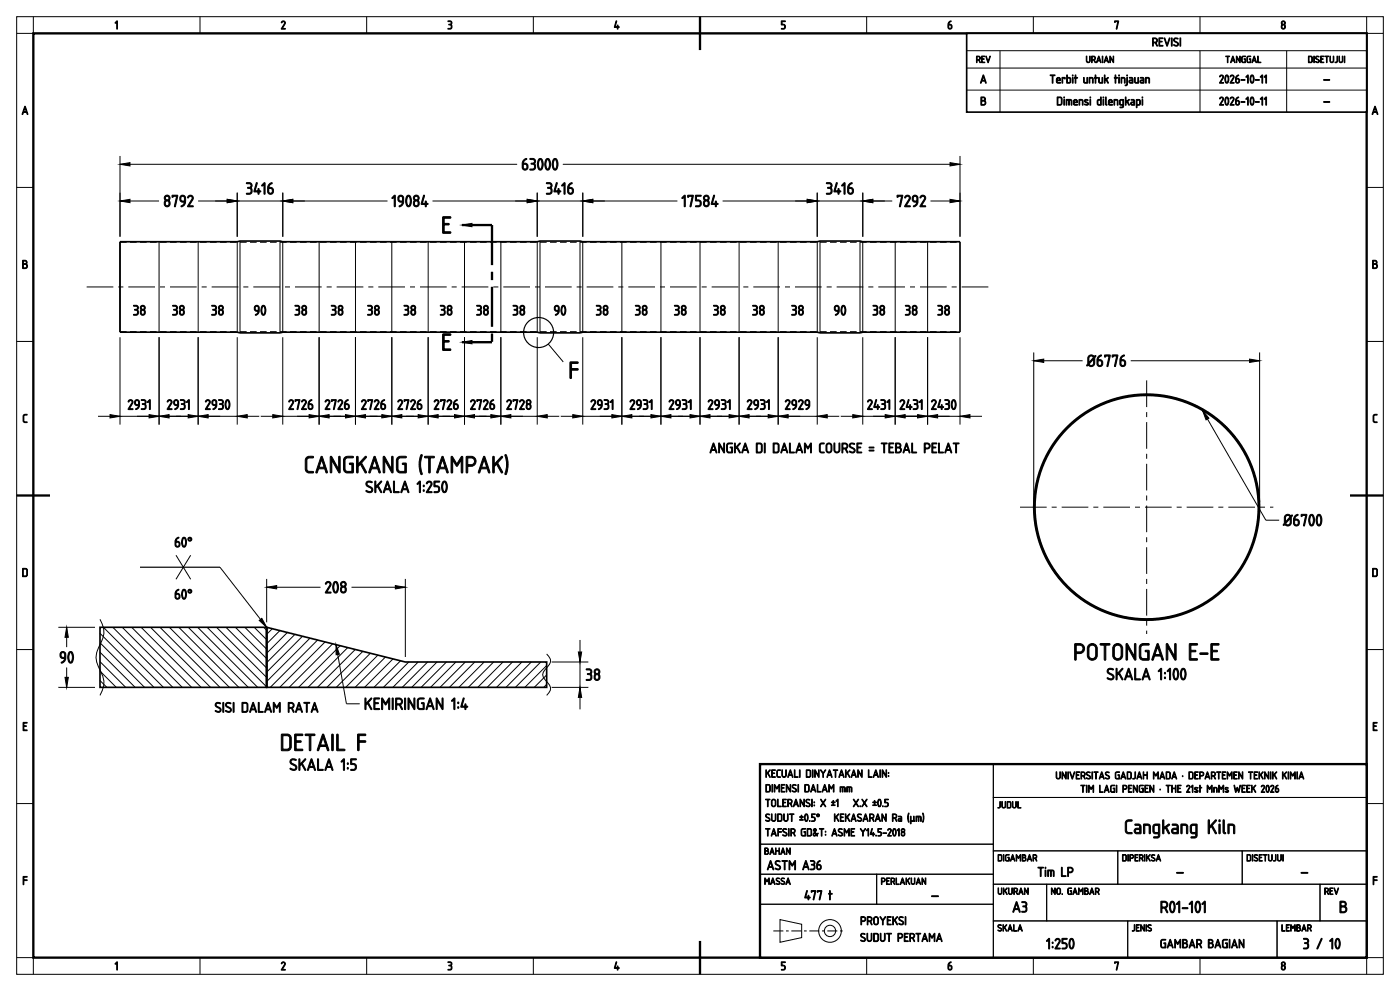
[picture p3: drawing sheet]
<svg xmlns="http://www.w3.org/2000/svg" width="420mm" height="297mm" viewBox="0 0 420 297" stroke-linecap="round" stroke-linejoin="round" font-family="sans-serif">
<g fill="none" stroke="#000" stroke-width=".3">
<path d="M5 5h410v287h-410zM10 5v5h-5M60 5v5M110 5v5M160 5v5M210 5v5M260 5v5M310 5v5M360 5v5M410 5v5h5M5 56.2h5M410 56.2h5"/>
<path d="M5 102.3h5M410 102.3h5M5 148.5h5M410 148.5h5M5 194.7h5M410 194.7h5M5 240.8h5M410 240.8h5M5 287h5v5M60 287v5M110 287v5M160 287v5"/>
<path d="M210 287v5M260 287v5M310 287v5M360 287v5M415 287h-5v5"/>
</g>
<path d="M10 10h400v277h-400zM210 5v10M5 148.5h10M405 148.5h10M210 282v10" fill="none" stroke="#000" stroke-width=".7" stroke-linecap="butt"/>
<path d="M228 229h182v58h-182z" fill-rule="evenodd" fill="#fff"/>
<path d="M228 229h182v58h-182z" fill="none" stroke="#000" stroke-width=".7" stroke-linecap="butt"/>
<g fill="none" stroke="#000" stroke-width=".3">
<path d="M228 229h70v24h-70zM298 229h112v10h-112zM298 239h112v16h-112zM228 253h70v9h-70zM298 255h37.3v10h-37.3zM335.3 255h37.4v10h-37.4zM372.7 255h37.3v10h-37.3zM228 262h35v9h-35zM228 271h70v16h-70zM234 275.6l6.5 1.4v4l-6.5 1.4zM263 262h35v9h-35zM298 265h16v11h-16z"/>
<path d="M298 276h40.3v11h-40.3zM314 265h82v11h-82zM338.3 276h44.8v11h-44.8zM383.1 276h26.9v11h-26.9zM396 265h14v11h-14z"/>
<circle cx="249" cy="279" r="3.4"/>
<circle cx="249" cy="279" r="1.7"/>
</g>
<path d="M232 279h21.5" fill="none" stroke="#000" stroke-width=".3" stroke-dasharray="3 .8 .8 .8" stroke-linecap="butt"/>
<path d="M290 10h120v23.6h-120z" fill-rule="evenodd" fill="#fff"/>
<g fill="none" stroke="#000" stroke-width=".5">
<path d="M290 10h120v23.6h-120zM36 72.4h35.2l.8-.2h12l.8 .2h76.4l.8-.2h12l.8 .2h70.4l.8-.2 42 .2v27.2h-29.2l-.8 .2h-12l-.8-.2h-70.4l-.8 .2h-12l-.8-.2h-76.4l-.8 .2h-12l-.8-.2h-35.2zM30 188h50v18h-50zM80 188l41.6 10.4h42.4v7.6h-84z"/>
<circle cx="344" cy="152" r="33.9"/>
<circle cx="344" cy="152" r="33.5"/>
</g>
<g fill="none" stroke="#000" stroke-width=".3">
<path d="M290 15.2h120M300 15.2v18.4M360 15.2v18.4M386 15.2v18.4M290 20.4h120M290 27h120M36 46.7v24.2M36 49.2h119.2M71.2 57.7v13.2M84.8 57.7v13.2M161.2 57.7v13.2M168.8 49.2h119.2"/>
<path d="M174.8 57.7v13.2M245.2 57.7v13.2M258.8 57.7v13.2M288 46.7v24.2M36 72.4v27.2M36 60.2h11.7M47.7 72.4v27.2M59.4 60.2h56.8M59.4 72.4v27.2M71.2 72.4v27.2M72 72.2v27.6M84 72.2v27.6"/>
<path d="M84.8 72.4v27.2M95.7 72.4v27.2M106.6 72.4v27.2M117.5 72.4v27.2M128.4 72.4v27.2M129.8 60.2h73.4M139.4 72.4v27.2M150.3 72.4v27.2M161.2 72.4v27.2M162 72.2v27.6M174 72.2v27.6M174.8 72.4v27.2"/>
<path d="M186.6 72.4v27.2M198.3 72.4v27.2M210 72.4v27.2M216.8 60.2h50.9M221.7 72.4v27.2M233.5 72.4v27.2M245.2 72.4v27.2M246 72.2v27.6M258 72.2v27.6M258.8 72.4v27.2M268.6 72.4v27.2M278.3 72.4v27.2"/>
<path d="M279.2 60.2h8.8M36 101.1v26.2M47.7 101.1v26.2M59.4 101.1v26.2M71.2 101.1v26.2M84.8 101.1v26.2M95.7 101.1v26.2M106.6 101.1v26.2M117.5 101.1v26.2M128.4 101.1v26.2M139.4 101.1v26.2M150.3 101.1v26.2"/>
<path d="M161.2 101.1v26.2M164.5 103.1l4.5 5.4M174.8 101.1v26.2M186.6 101.1v26.2M198.3 101.1v26.2M210 101.1v26.2M221.7 101.1v26.2M233.5 101.1v26.2M245.2 101.1v26.2M258.8 101.1v26.2M268.6 101.1v26.2M278.3 101.1v26.2"/>
<path d="M288 101.1v26.2M333 120l.3 .3M333.2 119.9l.3 .3M333.5 119.8l.3 .3M333.8 119.7l.3 .3M334.1 119.6l.3 .3M334.3 119.5l.3 .3M334.6 119.5l.3 .3M334.9 119.4l.3 .3M335.1 119.3l.4 .3M335.4 119.2l.3 .3M335.7 119.2l.3 .3"/>
<path d="M336 119.1l.3 .3M336.3 119l.3 .3M336.6 119l.3 .3M336.9 118.9l.3 .3M337.1 118.8l.4 .4M337.4 118.8l.4 .3M337.7 118.7l.4 .3M338 118.7l.4 .3M338.3 118.6l.4 .3M338.6 118.5l.4 .4M338.9 118.5l.4 .3M339.3 118.5l.3 .3"/>
<path d="M339.6 118.4l.3 .4M339.9 118.4l.3 .3M340.2 118.3l.3 .4M340.5 118.3l.4 .4M340.8 118.3l.4 .3M341.2 118.2l.3 .4M341.5 118.2l.3 .4M341.8 118.2l.4 .4M342.1 118.2l.4 .3M342.5 118.2l.4 .3M342.8 118.2l.4 .3M343.2 118.1l.3 .4"/>
<path d="M343.5 118.1l.4 .4M343.9 118.1l.4 .4M344.2 118.1l.4 .4M344.6 118.1l.4 .4M344.9 118.1l.4 .4M345.3 118.2l.4 .3M345.7 118.2l.4 .4M346.1 118.2l.4 .4M346.4 118.2l.5 .4M346.8 118.2l.4 .5M347.2 118.3l.4 .4M347.6 118.3l.4 .5"/>
<path d="M348 118.4l.4 .4M348.4 118.4l.4 .5M348.8 118.5l.5 .4M349.2 118.5l.5 .5M349.6 118.6l.5 .5M350.1 118.7l.5 .5M350.5 118.8l.5 .4M351 118.8l.5 .6M351.4 118.9l.5 .6M351.9 119.1l.5 .5M352.3 119.2l.6 .5M352.8 119.3l.6 .5"/>
<path d="M353.3 119.4l.6 .6M353.8 119.6l.6 .5M354.3 119.7l.6 .6M354.8 119.9l.7 .6M29.4 124.8h48.4M78.2 124.8h89.6M168.2 124.8h83.6M252.2 124.8h42.4M312.3 140l.3 .3M312.4 139.7l.3 .3M312.5 139.5l.3 .3M312.6 139.2l.3 .3"/>
<path d="M312.7 139l.3 .3M312.8 138.7l.3 .3M312.9 138.5l.3 .3M313 138.2l.3 .3M313.2 138l.2 .3M313.3 137.7l.3 .3M313.4 137.5l.3 .3M313.5 137.3l.3 .2M313.6 137l.3 .3M313.7 136.8l.3 .3M313.9 136.5l.2 .3M314 136.3l.3 .3"/>
<path d="M314.1 136.1l.3 .3M314.2 135.9l.3 .2M314.4 135.6l.2 .3M314.5 135.4l.3 .3M314.6 135.2l.3 .3M314.7 134.9l.3 .3M314.9 134.7l.2 .3M315 134.5l.3 .3M315.1 134.3l.3 .3M315.3 134.1l.2 .2M315.4 133.9l.3 .2M315.5 133.6l.3 .3"/>
<path d="M315.7 133.4l.2 .3M315.8 133.2l.3 .3M316 133l.2 .3M316.1 132.8l.3 .3M316.3 132.6l.2 .3M316.4 132.4l.3 .2M316.5 132.2l.3 .2M316.7 132l.3 .2M316.8 131.8l.3 .2M317 131.6l.3 .2M317.1 131.4l.3 .2M317.3 131.2l.3 .2"/>
<path d="M317.5 131l.2 .2M317.6 130.8l.3 .2M317.8 130.6l.2 .2M317.9 130.4l.3 .2M318.1 130.2l.3 .3M318.3 130l.2 .3M318.4 129.8l.3 .3M318.6 129.6l.3 .3M318.7 129.4l.3 .3M318.9 129.2l.3 .3M319.1 129.1l.3 .2M319.3 128.9l.2 .2"/>
<path d="M319.4 128.7l.3 .3M319.6 128.5l.3 .3M319.8 128.3l.2 .3M319.9 128.1l.3 .3M320.1 128l.3 .2M320.3 127.8l.3 .3M320.5 127.6l.3 .3M320.7 127.5l.2 .2M320.8 127.3l.3 .2M321 127.1l.3 .3M321.2 126.9l.3 .3M321.4 126.8l.3 .2"/>
<path d="M321.6 126.6l.3 .3M321.8 126.4l.2 .3M322 126.3l.2 .2M322.2 126.1l.2 .3M322.3 126l.3 .2M322.5 125.8l.3 .3M322.7 125.6l.3 .3M322.9 125.5l.3 .2M323.1 125.3l.3 .3M323.3 125.2l.3 .2M323.5 125l.3 .3M323.7 124.9l.3 .2"/>
<path d="M323.9 124.7l.3 .3M324.1 124.6l.3 .2M324.3 124.4l.3 .3M324.6 124.3l.2 .2M324.8 124.1l.2 .3M325 124l.2 .3M325.2 123.8l.3 .3M325.4 123.7l.3 .3M325.6 123.6l.3 .2M325.8 123.4l.3 .3M326 123.3l.3 .3M326.3 123.1l.2 .3"/>
<path d="M326.5 123l.3 .3M326.7 122.9l.3 .3M326.9 122.7l.3 .3M327.1 122.6l.3 .3M327.4 122.5l.3 .3M327.6 122.4l.3 .2M327.8 122.2l.3 .3M328.1 122.1l.2 .3M328.3 122l.3 .3M328.5 121.9l.3 .2M328.8 121.7l.2 .3M329 121.6l.3 .3"/>
<path d="M329.2 121.5l.3 .3M329.5 121.4l.3 .3M329.7 121.3l.3 .3M330 121.2l.2 .3M330.2 121.1l.3 .3M330.4 121l.3 .2M330.7 120.9l.3 .2M330.9 120.8l.3 .2M331.2 120.6l.3 .3M331.4 120.5l.3 .3M331.7 120.4l.3 .3M331.9 120.3l.3 .3"/>
<path d="M332.2 120.2l.3 .3M332.5 120.2l.3 .3M332.7 120.1l.3 .3M355.4 120.1l.6 .6M355.9 120.3l.7 .7M356.5 120.5l.7 .7M357.1 120.8l.8 .7M357.7 121l.8 .8M358.4 121.3l.8 .9M359.1 121.7l.9 .9M359.8 122l1 1M360.6 122.5l1.1 1.1"/>
<path d="M361.4 123l1.3 1.2M362.3 123.5l1.5 1.5M363.5 124.3l2 2M364.8 125.3l5.9 5.9M367.4 127.5l1.1 1.1M369.7 130.5l2 2M371 132.2l1.5 1.5M371.8 133.3l1.2 1.3M372.4 134.3l1.1 1.1M373 135.2l1 1M373.4 136l.9 .9M373.8 136.8l.9 .8"/>
<path d="M374.2 137.5l.8 .8M374.5 138.1l.7 .8M374.8 138.8l.7 .7M375 139.4l.7 .7M375.3 140l.6 .6M310.1 151.9l.4 .4M310.1 152.3l.4 .4M310.1 151.6l.4 .3M310.1 152.6l.4 .4M310.1 151.2l.4 .4M310.1 153l.4 .4M310.1 150.9l.4 .3"/>
<path d="M310.2 153.4l.3 .3M310.2 150.5l.3 .4M310.2 153.7l.4 .4M310.2 150.2l.3 .4M310.2 154.1l.4 .4M310.2 149.9l.3 .3M310.2 149.5l.4 .4M310.2 154.5l.4 .4M310.2 149.2l.4 .4M310.3 154.9l.4 .4M310.3 148.9l.3 .3M310.3 155.2l.4 .5"/>
<path d="M310.3 148.5l.4 .4M310.3 155.6l.5 .5M310.3 148.2l.4 .4M310.4 156l.4 .5M310.4 147.9l.3 .4M310.4 147.6l.4 .3M310.4 156.5l.5 .4M310.5 147.3l.3 .3M310.5 156.9l.4 .4M310.5 147l.3 .3M310.5 157.3l.5 .4M310.5 146.7l.4 .3"/>
<path d="M310.6 146.4l.3 .3M310.6 157.7l.5 .5M310.7 146.1l.3 .3M310.7 158.1l.5 .5M310.7 145.8l.3 .3M310.8 145.5l.3 .3M310.8 158.6l.5 .4M310.8 145.2l.3 .3M310.9 159l.5 .5M310.9 144.9l.3 .3M310.9 144.6l.4 .3M311 159.5l.5 .5"/>
<path d="M311 144.3l.3 .3M311.1 159.9l.5 .5M311.1 144l.3 .3M311.2 143.7l.3 .4M311.2 143.5l.3 .3M311.3 143.2l.3 .3M311.4 142.9l.3 .3M311.5 142.6l.3 .3M311.5 142.4l.3 .3M311.6 142.1l.3 .3M311.7 141.8l.3 .3M311.8 141.5l.3 .3"/>
<path d="M311.9 141.3l.3 .3M312 141l.3 .3M312.1 140.8l.3 .3M312.1 140.5l.3 .3M312.2 140.2l.3 .3M375.5 140.5l.6 .7M375.7 141.1l.6 .6M375.9 141.6l.5 .6M376 142.1l.6 .6M376.2 142.6l.5 .6M376.3 143.1l.5 .6M376.4 143.6l.5 .5"/>
<path d="M376.5 160l.3 .3M376.5 144.1l.6 .5M376.6 159.7l.3 .3M376.6 144.5l.6 .5M376.7 159.4l.3 .3M376.7 159.1l.3 .3M376.8 145l.4 .5M376.8 158.8l.3 .3M376.8 145.4l.5 .5M376.8 158.5l.4 .4M376.9 158.2l.3 .4M376.9 145.9l.5 .5"/>
<path d="M377 157.9l.3 .4M377 146.3l.5 .5M377 157.6l.3 .4M377.1 157.3l.3 .4M377.1 146.7l.4 .5M377.1 157l.4 .4M377.1 147.2l.5 .4M377.2 156.7l.3 .4M377.2 147.6l.4 .4M377.2 156.4l.3 .3M377.2 156.1l.4 .3M377.2 148l.5 .4"/>
<path d="M377.3 155.8l.3 .3M377.3 148.4l.4 .4M377.3 155.5l.4 .3M377.3 148.8l.5 .4M377.3 155.1l.4 .4M377.4 149.1l.4 .5M377.4 154.8l.3 .4M377.4 154.5l.3 .3M377.4 149.5l.4 .4M377.4 154.2l.4 .3M377.4 149.9l.4 .4M377.4 153.8l.4 .4"/>
<path d="M377.5 150.3l.3 .4M377.5 153.5l.3 .4M377.5 150.7l.4 .4M377.5 153.1l.3 .4M377.5 151l.4 .4M377.5 152.8l.3 .4M377.5 151.4l.4 .4M377.5 152.5l.4 .3M377.5 151.7l.4 .4M377.5 152.1l.4 .4M311.2 160.4l.5 .5M311.3 160.9l.6 .5"/>
<path d="M311.5 161.4l.5 .5M311.6 161.9l.6 .5M311.7 162.4l.7 .6M311.9 162.9l.7 .6M312.1 163.5l.7 .6M312.3 164l.7 .7M312.6 164.6l.7 .7M312.8 165.2l.7 .7M313.1 165.8l.8 .8M313.4 166.5l.8 .8M313.7 167.2l.9 .9M314.1 167.9l1 1"/>
<path d="M314.5 168.7l1.1 1.1M315 169.5l1.3 1.3M315.6 170.5l1.5 1.5M316.4 171.6l2.2 2.2M317.4 173l5.6 5.6M322.2 177.4l2.2 2.2M324 178.9l1.5 1.5M325.2 179.7l1.3 1.3M362.5 179.9l.3 .3M362.7 179.8l.3 .2M362.9 179.6l.3 .3M363.1 179.5l.3 .2"/>
<path d="M363.4 179.3l.2 .3M363.6 179.2l.2 .3M363.8 179l.2 .3M364 178.9l.2 .3M364.2 178.7l.2 .3M364.4 178.6l.2 .3M364.6 178.4l.2 .3M364.8 178.3l.2 .2M365 178.1l.2 .3M365.2 178l.2 .2M365.4 177.8l.2 .3M365.5 177.6l.3 .3"/>
<path d="M365.7 177.5l.3 .2M365.9 177.3l.3 .3M366.1 177.1l.3 .3M366.3 177l.3 .3M366.5 176.8l.3 .3M366.7 176.6l.2 .3M366.9 176.5l.2 .2M367 176.3l.3 .3M367.2 176.1l.3 .3M367.4 176l.3 .2M367.6 175.8l.3 .3M367.8 175.6l.2 .3"/>
<path d="M367.9 175.4l.3 .3M368.1 175.2l.3 .3M368.3 175.1l.2 .2M368.5 174.9l.2 .3M368.6 174.7l.3 .3M368.8 174.5l.3 .3M369 174.3l.2 .3M369.1 174.1l.3 .3M369.3 174l.3 .2M369.5 173.8l.2 .2M369.6 173.6l.3 .2M369.8 173.4l.2 .3"/>
<path d="M369.9 173.2l.3 .3M370.1 173l.3 .3M370.3 172.8l.2 .3M370.4 172.6l.3 .3M370.6 172.4l.2 .3M370.7 172.2l.3 .3M370.9 172l.2 .3M371 171.8l.3 .3M371.2 171.6l.2 .3M371.3 171.4l.3 .3M371.5 171.2l.2 .2M371.6 171l.3 .2"/>
<path d="M371.7 170.8l.3 .2M371.9 170.5l.3 .3M372 170.3l.3 .3M372.2 170.1l.2 .3M372.3 169.9l.3 .3M372.4 169.7l.3 .3M372.6 169.5l.3 .2M372.7 169.2l.3 .3M372.8 169l.3 .3M373 168.8l.3 .3M373.1 168.6l.3 .3M373.2 168.3l.3 .3"/>
<path d="M373.4 168.1l.2 .3M373.5 167.9l.3 .3M373.6 167.7l.3 .2M373.7 167.4l.3 .3M373.9 167.2l.2 .3M374 167l.3 .2M374.1 166.7l.3 .3M374.2 166.5l.3 .3M374.3 166.2l.3 .3M374.4 166l.3 .3M374.5 165.8l.3 .2M374.6 165.5l.3 .3"/>
<path d="M374.8 165.3l.2 .3M374.9 165l.2 .3M375 164.8l.2 .3M375.1 164.5l.3 .3M375.2 164.3l.3 .3M375.3 164l.3 .3M375.4 163.8l.3 .3M375.5 163.5l.3 .3M375.5 163.2l.3 .3M375.6 163l.3 .3M375.7 162.7l.3 .3M375.8 162.5l.3 .3"/>
<path d="M375.9 162.2l.3 .3M376 161.9l.3 .3M376.1 161.6l.3 .3M376.2 161.4l.3 .3M376.2 161.1l.3 .3M376.3 160.8l.3 .3M376.4 160.5l.3 .4M376.5 160.3l.3 .3M17.5 188h11M20 188v6M30 185.6a6.6 6.6 0 0 1 .2 7.1 7.1 7.1 0 0 0 0 8.6 6.4 6.4 0 0 1-.2 7.1M30 189.8l16.2 16.2"/>
<path d="M30 192.6l13.4 13.4M30 195.5l10.5 10.5M30 198.3l7.7 7.7M31 188l18 18M33.9 188l18 18M36.7 188l18 18M39.5 188l18 18M42.3 188l18 18M45.2 188l18 18M48 188l18 18M50.8 188l18 18M53.6 188l18 18"/>
<path d="M56.5 188l18 18M59.3 188l18 18M62.1 188l17.9 17.9M65 188l15 15M67.8 188l12.2 12.2M70.6 188l9.4 9.4M73.4 188l6.6 6.6M76.3 188l3.7 3.7M79.1 188l.9 .9M81.7 188.4l-1.7 1.7M84 189l-4 3.9M86.2 189.6l-6.2 6.2"/>
<path d="M88.5 190.1l-8.5 8.5M90.7 190.7l-10.7 10.7M93 191.3l-13 13M95.3 191.8l-14.2 14.2M97.5 192.4l-13.6 13.6M99.8 192.9l-13.1 13.1M102.1 193.5l-12.5 12.5M104.3 194.1l-11.9 11.9M106.6 194.6l-11.4 11.4M108.8 195.2l-10.7 10.8M111.1 195.8l-10.2 10.2M113.4 196.3l-9.7 9.7"/>
<path d="M115.6 196.9l-9.1 9.1M117.9 197.5l-8.5 8.5M120.2 198l-8 8M122.6 198.4l-7.6 7.6M125.5 198.4l-7.6 7.6M128.3 198.4l-7.6 7.6M131.1 198.4l-7.6 7.6M133.9 198.4l-7.6 7.6M136.8 198.4l-7.6 7.6M139.6 198.4l-7.6 7.6M142.4 198.4l-7.6 7.6M145.3 198.4l-7.6 7.6"/>
<path d="M148.1 198.4l-7.6 7.6M150.9 198.4l-7.6 7.6M153.7 198.4l-7.6 7.6M156.6 198.4l-7.6 7.6M159.4 198.4l-7.6 7.6M162.2 198.4l-7.6 7.6M164 196a2.34 2.34 0 0 1 .2 3.9 2.51 2.51 0 0 0-.7 3.9 3.4 3.4 0 0 1 1.6 3.1l-1.1 1.5M164 199.5l-6.5 6.5M326.2 180.4l1.1 1.1M327.1 180.9l1 1M327.9 181.4l.9 .9M328.7 181.8l.8 .8"/>
<path d="M329.4 182.1l.8 .8M330.1 182.5l.7 .7M330.7 182.7l.7 .7M331.3 183l.7 .7M331.9 183.2l.6 .7M332.5 183.4l.6 .7M333 183.6l.6 .7M333.6 183.8l.5 .6M334.1 184l.5 .5M334.6 184.1l.5 .6M335.1 184.3l.5 .5M335.6 184.4l.5 .5"/>
<path d="M336 184.5l.5 .5M336.5 184.6l.5 .5M337 184.7l.4 .5M337.4 184.8l.5 .5M337.8 184.9l.5 .5M338.3 185l.4 .5M338.7 185.1l.4 .4M339.1 185.1l.4 .5M339.5 185.2l.5 .4M339.9 185.2l.5 .5M340.3 185.3l.5 .4M340.7 185.3l.4 .4"/>
<path d="M341.1 185.4l.4 .4M341.5 185.4l.4 .4M341.9 185.4l.4 .4M342.3 185.5l.3 .3M342.6 185.5l.4 .4M343 185.5l.4 .4M343.3 185.5l.4 .4M343.7 185.5l.4 .4M344.1 185.5l.3 .4M344.4 185.5l.4 .4M344.8 185.5l.3 .4M345.1 185.5l.4 .3"/>
<path d="M345.4 185.5l.4 .3M345.8 185.5l.3 .3M346.1 185.4l.4 .4M346.4 185.4l.4 .4M346.8 185.4l.3 .3M347.1 185.3l.4 .4M347.4 185.3l.4 .4M347.7 185.3l.4 .3M348.1 185.2l.3 .4M348.4 185.2l.3 .3M348.7 185.2l.3 .3M349 185.1l.3 .4"/>
<path d="M349.3 185.1l.3 .3M349.6 185l.3 .3M349.9 185l.3 .3M350.2 184.9l.3 .3M350.5 184.9l.3 .3M350.8 184.8l.3 .3M351.1 184.7l.3 .4M351.4 184.7l.3 .3M351.7 184.6l.3 .3M351.9 184.5l.4 .3M352.2 184.5l.3 .3M352.5 184.4l.3 .3"/>
<path d="M352.8 184.3l.3 .3M353.1 184.2l.3 .3M353.3 184.2l.3 .3M353.6 184.1l.3 .3M353.9 184l.3 .3M354.2 183.9l.3 .3M354.4 183.8l.3 .3M354.7 183.7l.3 .3M354.9 183.6l.3 .3M355.2 183.6l.3 .3M355.5 183.5l.3 .3M355.7 183.4l.3 .3"/>
<path d="M356 183.3l.3 .3M356.2 183.2l.3 .3M356.5 183.1l.3 .3M356.7 183l.3 .3M357 182.9l.3 .3M357.2 182.8l.3 .3M357.5 182.7l.3 .3M357.7 182.6l.3 .2M358 182.4l.3 .3M358.2 182.3l.3 .3M358.5 182.2l.2 .3M358.7 182.1l.3 .3"/>
<path d="M358.9 182l.3 .3M359.2 181.9l.3 .2M359.4 181.7l.3 .3M359.6 181.6l.3 .3M359.9 181.5l.2 .3M360.1 181.4l.3 .2M360.3 181.2l.3 .3M360.5 181.1l.3 .3M360.8 181l.3 .3M361 180.9l.3 .2M361.2 180.7l.3 .3M361.4 180.6l.3 .3"/>
<path d="M361.7 180.5l.2 .2M361.9 180.3l.2 .3M362.1 180.2l.3 .3M362.3 180.1l.3 .2M17.5 206h11M20 200v6M30 201.1l4.9 4.9M30 203.9l2.1 2.1M164 205.1l-.9 .9M164 202.3l-3.7 3.7"/>
</g>
<path d="M36 72.6h252M36 99.4h252" fill="none" stroke="#000" stroke-width=".3" stroke-dasharray="2 1" stroke-linecap="butt"/>
<path d="M26 86h272M344 114v76M306 152h76" fill="none" stroke="#000" stroke-width=".3" stroke-dasharray="8 1.5 1.5 1.5" stroke-linecap="butt"/>
<path d="M80 188v18" fill="none" stroke="#000" stroke-width=".6"/>
<g fill="#000" stroke="#000" stroke-width=".3">
<path d="M36 49.2l3-.5v1zM285 48.7l3 .5-3 .5zM36 60.2l3-.5v1zM68.2 59.7l3 .5-3 .5zM84.8 60.2l3-.5v1zM138.6 67.4l3-.5v1zM158.2 59.7l3 .5-3 .5zM174.8 60.2l3-.5v1zM242.2 59.7l3 .5-3 .5zM258.8 60.2l3-.5v1zM285 59.7l3 .5-3 .5zM138.6 102.6l3-.5v1z"/>
<path d="M33 124.3l3 .5-3 .5zM47.7 124.8l3-.5v1zM44.7 124.3l3 .5-3 .5zM59.4 124.8l3-.5v1zM56.4 124.3l3 .5-3 .5zM71.2 124.8l3-.5v1zM81.8 124.3l3 .5-3 .5zM95.7 124.8l3-.5v1zM92.7 124.3l3 .5-3 .5zM106.6 124.8l3-.5v1zM103.6 124.3l3 .5-3 .5zM117.5 124.8l3-.5v1z"/>
<path d="M114.5 124.3l3 .5-3 .5zM128.4 124.8l3-.5v1zM125.4 124.3l3 .5-3 .5zM139.4 124.8l3-.5v1zM136.4 124.3l3 .5-3 .5zM150.3 124.8l3-.5v1zM147.3 124.3l3 .5-3 .5zM161.2 124.8l3-.5v1zM171.8 124.3l3 .5-3 .5zM186.6 124.8l3-.5v1zM183.6 124.3l3 .5-3 .5zM198.3 124.8l3-.5v1z"/>
<path d="M195.3 124.3l3 .5-3 .5zM210 124.8l3-.5v1zM207 124.3l3 .5-3 .5zM221.7 124.8l3-.5v1zM218.7 124.3l3 .5-3 .5zM233.5 124.8l3-.5v1zM230.5 124.3l3 .5-3 .5zM245.2 124.8l3-.5v1zM255.8 124.3l3 .5-3 .5zM268.6 124.8l3-.5v1zM265.6 124.3l3 .5-3 .5zM278.3 124.8l3-.5v1z"/>
<path d="M275.3 124.3l3 .5-3 .5zM288 124.8l3-.5v1zM20 188l.5 3h-1zM19.5 203h1l-.5 3z"/>
</g>
<circle cx="161.6" cy="99.7" r="4.5" fill="none" stroke="#000" stroke-width=".35"/>
<path d="M147.6 67.4v35.2" fill="none" stroke="#000" stroke-width=".7" stroke-dasharray="12 2 2.5 2" stroke-linecap="butt"/>
<path d="M138.6 67.4h9M138.6 102.6h9" fill="none" stroke="#000" stroke-width=".7" stroke-linecap="butt"/>
<path d="M16.9 194.5h6.2v5.1h-6.2z" fill-rule="evenodd" fill="#fff"/>
<g fill="none" stroke="#000" stroke-width=".3">
<path d="M310.1 105.6v44.9M310.1 108.1h14.7M339.2 108.1h38.7M377.9 105.6v44.9M360.7 123l19.1 32.9h3.9M52.8 173.6l2.2-3.6 2.2 3.6M52.8 166.4l2.2 3.6 2.2-3.6M66 170l14 18M80 173.5v13M80 176h16.2M105.4 176h16.2M121.6 173.5v23.4"/>
<path d="M100.8 193.2l3.1 17.7h4M165.5 198.4h11M174 191.8v20.8M165.5 206h11"/>
</g>
<path d="M310.1 108.1l3-.5v1zM374.9 107.6l3 .5-3 .5zM360.7 123l2 2.3-.9 .5zM80 176l3-.5v1zM118.6 175.5l3 .5-3 .5zM77.8 185.9l.8-.6 1.4 2.7zM100.8 193.2l1 2.9-1 .1zM173.5 195.4h1l-.5 3zM174 206l.5 3h-1z" fill="#000" stroke="#000" stroke-width=".3"/>
<path d="M42 170h24" fill="none" stroke="#000" stroke-width=".35"/>
<g font-size="6.8">
<text x="132.3" y="69.9">E</text>
<text x="132.3" y="105.1">E</text>
<text x="170.5" y="113.5">F</text>
<text x="91.1" y="141.8">CANGKANG (TAMPAK)</text>
<text x="321.9" y="197.9">POTONGAN E-E</text>
<text x="83.9" y="225">DETAIL F</text>
</g>
<text font-size="5.7" x="337.2" y="249.9">Cangkang Kiln</text>
<g font-size="4.7">
<text x="156.4" y="51">63000</text>
<text x="73.7" y="58.2">3416</text>
<text x="163.7" y="58.2">3416</text>
<text x="247.7" y="58.2">3416</text>
<text x="48.9" y="62">8792</text>
<text x="117.4" y="62">19084</text>
<text x="204.4" y="62">17584</text>
<text x="268.9" y="62">7292</text>
<text x="326" y="109.9">Ø6776</text>
<text x="109.5" y="147.7">SKALA 1:250</text>
<text x="385" y="157.6">Ø6700</text>
<text x="97.4" y="177.8">208</text>
<text x="17.7" y="198.8">90</text>
<text x="175.6" y="203.9">38</text>
<text x="331.9" y="203.8">SKALA 1:100</text>
<text x="109.1" y="212.7">KEMIRINGAN 1:4</text>
<text x="86.7" y="230.9">SKALA 1:5</text>
<text x="347.9" y="273.6">R01-101</text>
<text x="401.6" y="273.6">B</text>
</g>
<g font-size="4.3">
<text x="303.6" y="273.4">A3</text>
<text x="313.8" y="284.4">1:250</text>
<text x="390.8" y="284.4">3 / 10</text>
</g>
<g font-size="4.1">
<text x="39.8" y="94.5">38</text>
<text x="51.6" y="94.5">38</text>
<text x="63.3" y="94.5">38</text>
<text x="76" y="94.5">90</text>
<text x="88.3" y="94.5">38</text>
<text x="99.2" y="94.5">38</text>
<text x="110.1" y="94.5">38</text>
<text x="121" y="94.5">38</text>
<text x="131.9" y="94.5">38</text>
<text x="142.8" y="94.5">38</text>
<text x="153.7" y="94.5">38</text>
<text x="166" y="94.5">90</text>
<text x="178.7" y="94.5">38</text>
<text x="190.4" y="94.5">38</text>
<text x="202.1" y="94.5">38</text>
<text x="213.8" y="94.5">38</text>
<text x="225.6" y="94.5">38</text>
<text x="237.3" y="94.5">38</text>
<text x="250" y="94.5">90</text>
<text x="261.7" y="94.5">38</text>
<text x="271.4" y="94.5">38</text>
<text x="281.1" y="94.5">38</text>
<text x="38.2" y="122.8">2931</text>
<text x="49.9" y="122.8">2931</text>
<text x="61.4" y="122.8">2930</text>
<text x="86.4" y="122.8">2726</text>
<text x="97.3" y="122.8">2726</text>
<text x="108.2" y="122.8">2726</text>
<text x="119.1" y="122.8">2726</text>
<text x="130" y="122.8">2726</text>
<text x="140.9" y="122.8">2726</text>
<text x="151.8" y="122.8">2728</text>
<text x="177" y="122.8">2931</text>
<text x="188.8" y="122.8">2931</text>
<text x="200.5" y="122.8">2931</text>
<text x="212.2" y="122.8">2931</text>
<text x="223.9" y="122.8">2931</text>
<text x="235.4" y="122.8">2929</text>
<text x="260" y="122.8">2431</text>
<text x="269.8" y="122.8">2431</text>
<text x="279.2" y="122.8">2430</text>
<text x="212.8" y="135.8">ANGKA DI DALAM COURSE = TEBAL PELAT</text>
<text x="52.2" y="164">60°</text>
<text x="52.2" y="179.6">60°</text>
<text x="64.3" y="213.5">SISI DALAM RATA</text>
</g>
<g font-size="3.8">
<text x="230" y="260.7">ASTM A36</text>
<text x="311.2" y="262.7">Tim LP</text>
<text x="352.8" y="262.7">—</text>
<text x="390.1" y="262.7">—</text>
<text x="241.2" y="269.7">477 t</text>
<text x="279.3" y="269.7">—</text>
</g>
<text font-size="3.5" x="347.9" y="284.1">GAMBAR BAGIAN</text>
<g font-size="3.4">
<text x="34.4" y="8.8">1</text>
<text x="84.2" y="8.8">2</text>
<text x="134.2" y="8.8">3</text>
<text x="184.1" y="8.8">4</text>
<text x="234.2" y="8.8">5</text>
<text x="284.2" y="8.8">6</text>
<text x="334.2" y="8.8">7</text>
<text x="384.1" y="8.8">8</text>
<text x="345.5" y="13.9">REVISI</text>
<text x="294" y="24.9">A</text>
<text x="314.9" y="24.9">Terbit untuk tinjauan</text>
<text x="365.7" y="24.9">2026-10-11</text>
<text x="396.9" y="24.9">—</text>
<text x="6.5" y="34.3">A</text>
<text x="294" y="31.5">B</text>
<text x="316.9" y="31.5">Dimensi dilengkapi</text>
<text x="365.7" y="31.5">2026-10-11</text>
<text x="396.9" y="31.5">—</text>
<text x="411.5" y="34.3">A</text>
<text x="6.5" y="80.5">B</text>
<text x="411.5" y="80.5">B</text>
<text x="6.7" y="126.7">C</text>
<text x="411.7" y="126.7">C</text>
<text x="6.5" y="172.8">D</text>
<text x="411.5" y="172.8">D</text>
<text x="6.7" y="219">E</text>
<text x="411.7" y="219">E</text>
<text x="6.7" y="265.2">F</text>
<text x="411.7" y="265.2">F</text>
<text x="258" y="277.2">PROYEKSI</text>
<text x="258" y="282.2">SUDUT PERTAMA</text>
<text x="34.4" y="290.8">1</text>
<text x="84.2" y="290.8">2</text>
<text x="134.2" y="290.8">3</text>
<text x="184.1" y="290.8">4</text>
<text x="234.2" y="290.8">5</text>
<text x="284.2" y="290.8">6</text>
<text x="334.2" y="290.8">7</text>
<text x="384.1" y="290.8">8</text>
</g>
<g font-size="3.1">
<text x="229.5" y="233">KECUALI DINYATAKAN LAIN:</text>
<text x="229.5" y="237.4">DIMENSI DALAM mm</text>
<text x="229.5" y="241.8">TOLERANSI: X ±1</text>
<text x="255.8" y="241.8">X.X ±0.5</text>
<text x="229.5" y="246.2">SUDUT ±0.5°</text>
<text x="229.5" y="250.6">TAFSIR GD&amp;T: ASME Y14.5-2018</text>
<text x="250.1" y="246.2">KEKASARAN Ra (µm)</text>
</g>
<g font-size="3">
<text x="316.6" y="233.5">UNIVERSITAS GADJAH MADA · DEPARTEMEN TEKNIK KIMIA</text>
<text x="324.1" y="237.5">TIM LAGI PENGEN · THE 21st MnMs WEEK 2026</text>
</g>
<g font-size="2.7">
<text x="292.7" y="18.8">REV</text>
<text x="325.7" y="18.8">URAIAN</text>
<text x="367.6" y="18.8">TANGGAL</text>
<text x="392.3" y="18.8">DISETUJUI</text>
<text x="299.2" y="242.2">JUDUL</text>
<text x="229.2" y="256.1">BAHAN</text>
<text x="299.2" y="258.1">DIGAMBAR</text>
<text x="336.5" y="258.1">DIPERIKSA</text>
<text x="373.9" y="258.1">DISETUJUI</text>
<text x="229.2" y="265.1">MASSA</text>
<text x="264.2" y="265.1">PERLAKUAN</text>
<text x="299.2" y="268.1">UKURAN</text>
<text x="315.2" y="268.1">NO. GAMBAR</text>
<text x="397.2" y="268.1">REV</text>
<text x="299.2" y="279.1">SKALA</text>
<text x="339.5" y="279.1">JENIS</text>
<text x="384.3" y="279.1">LEMBAR</text>
</g>
</svg>
